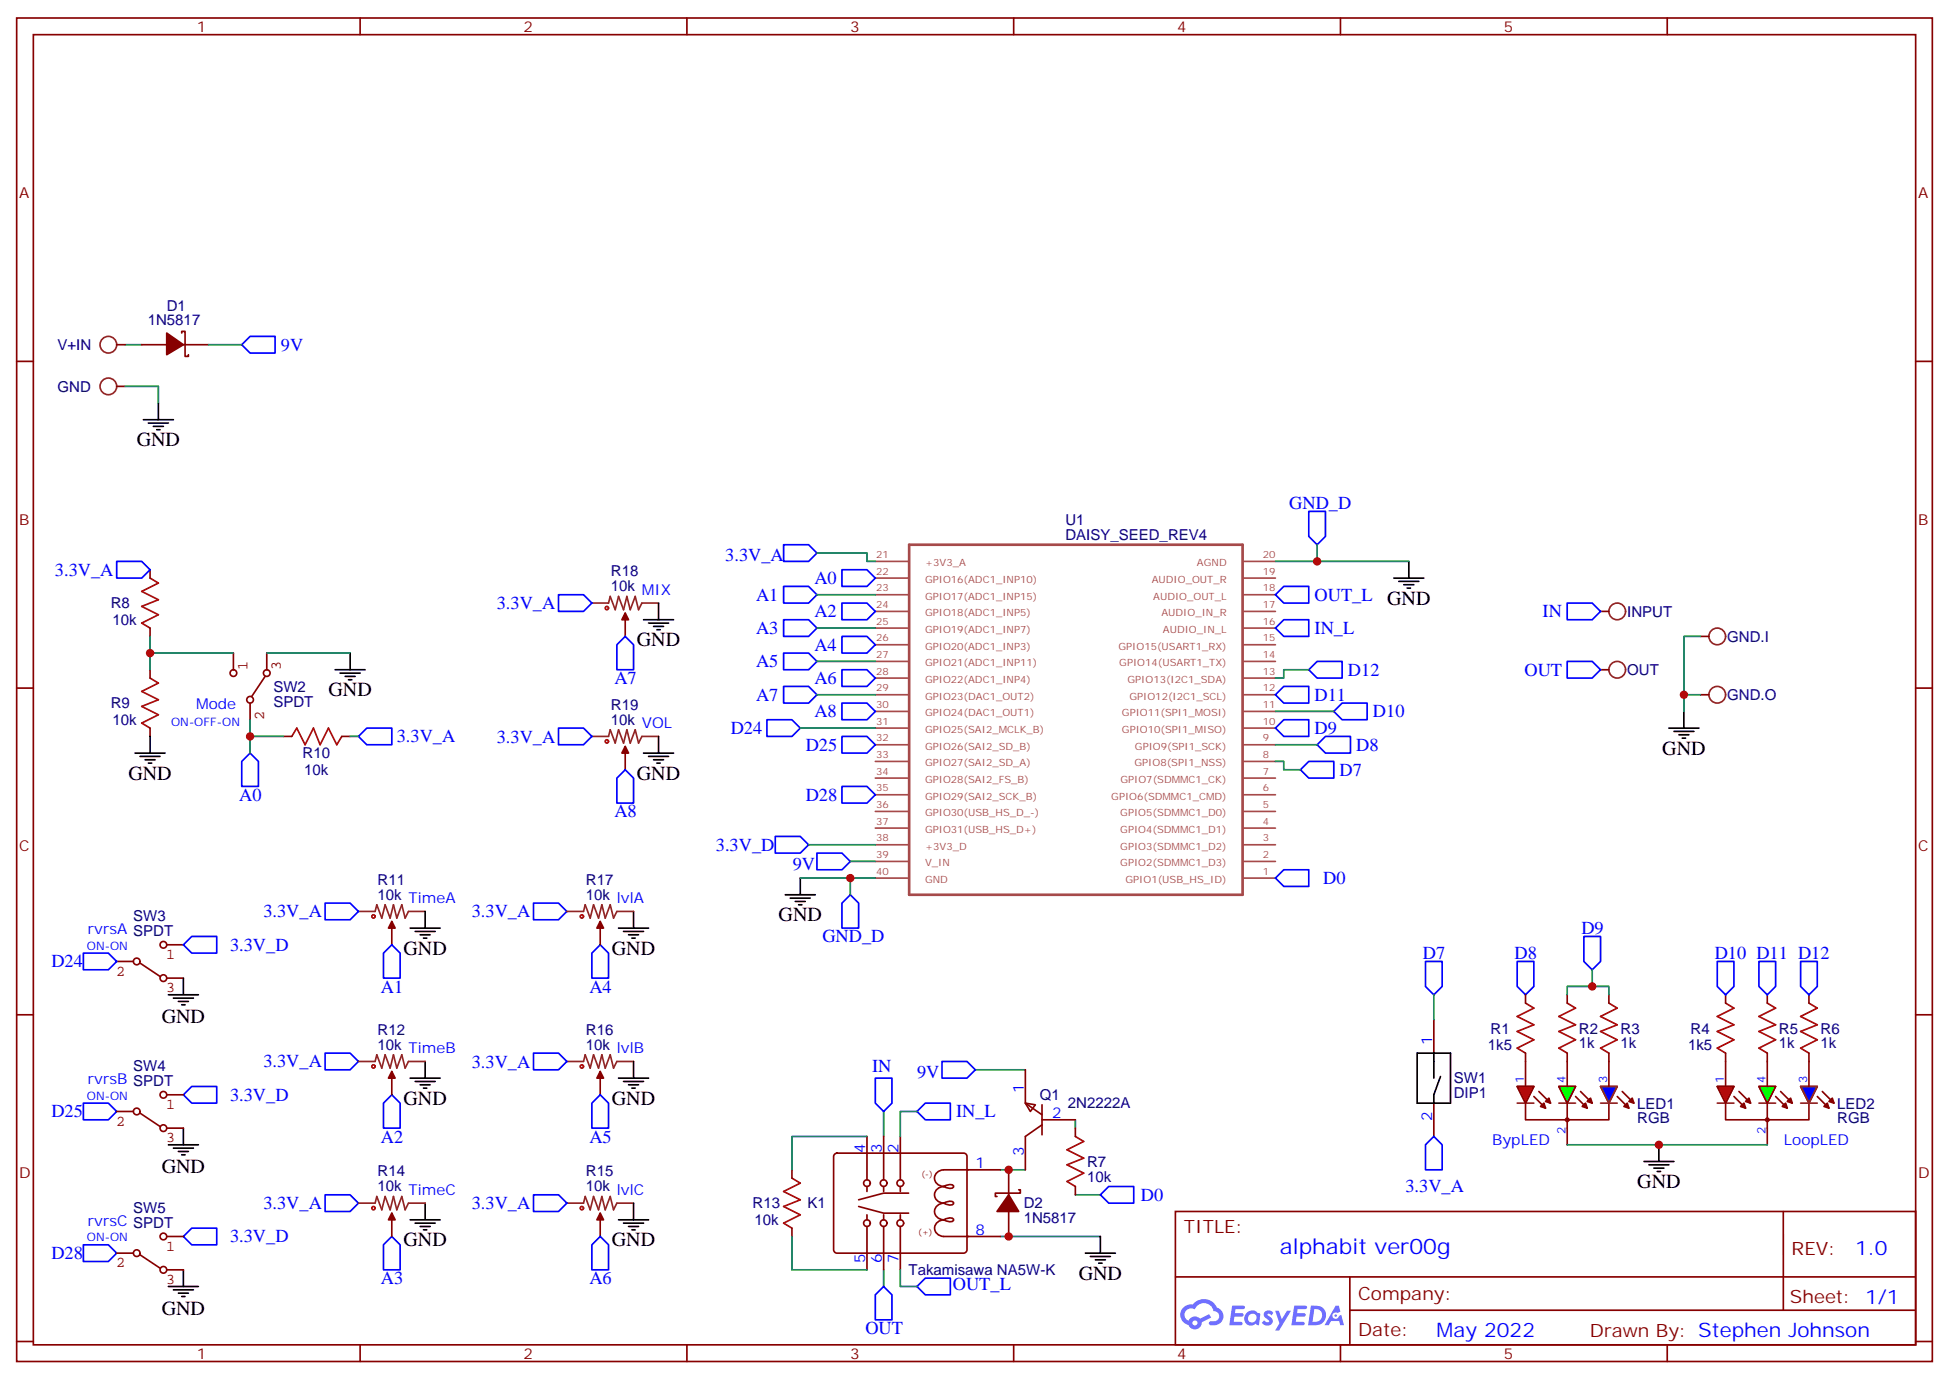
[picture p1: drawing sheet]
<svg xmlns="http://www.w3.org/2000/svg" width="412mm" height="292mm" viewBox="0 0 412 292" stroke-linecap="round" stroke-linejoin="round" font-family="sans-serif">
<g fill="none" stroke="#870000" stroke-width=".35">
<path d="M3.5 3.8h405.4v284.3h-405.4zM7.1 7.3h398.2v277.3h-398.2zM76.2 3.8v3.5M145.3 3.8v3.5M214.5 3.8v3.5M283.6 3.8v3.5M352.8 3.8v3.5M3.5 76.5h3.6M405.3 76.5h3.6M3.5 145.6h3.6M405.3 145.6h3.6M3.5 214.8h3.6"/>
<path d="M405.3 214.8h3.6M248.7 256.4h156.6v28.2h-156.6zM377.3 256.4v20.9M248.7 270.2h156.5M285.6 277.3h119.6M285.6 270.2v14.2M3.5 283.9h3.6M76.2 284.6v3.5M145.3 284.6v3.5M214.5 284.6v3.5M283.6 284.6v3.5M352.8 284.6v3.5"/>
<path d="M405.3 283.9h3.6"/>
</g>
<g fill="#5487ff">
<path d="M267.7 277.6a1.22 1.22 0 0 1 1.7 .2l-.4 .6a.47 .47 0 0 0-.3-.4 .47 .47 0 0 0-.5 .2v.1a1.55 1.55 0 0 1 1.1 1.5 1.34 1.34 0 0 1-2.3 .2l.5-.6 .7 .5a.29 .29 0 0 0 .3-.3 .29 .29 0 0 0-.2-.3 1.04 1.04 0 0 1-.6-1.7z"/>
<path d="M260.7 276.3h2.1a.43 .43 0 0 1 .5 .1 .43 .43 0 0 1 .1 .5l-.3 .2h-1.7l-.1 .8h1.5a.37 .37 0 0 1 .3 .4 .37 .37 0 0 1-.3 .4h-1.6l-.2 1.1h1.3a.43 .43 0 0 1 .5 0 .43 .43 0 0 1 .1 .5l-.3 .2h-2.5z"/>
<path d="M273.8 276.3h2.2a.43 .43 0 0 1 .4 .1 .43 .43 0 0 1 .1 .5l-.3 .2h-1.6l-.2 .8h1.6a.37 .37 0 0 1 .3 .4 .37 .37 0 0 1-.4 .4h-1.6l-.1 1.1h1.3a.43 .43 0 0 1 .4 0 .43 .43 0 0 1 .1 .5l-.3 .2h-2.4z"/>
<path d="M282.6 276.3h.7l.3 1.3-.6 .3a.69 .69 0 0 0-1 .3 .69 .69 0 0 0 .4 .9 .69 .69 0 0 0 .9-.6l.5-.2 .6 2.2h-.8l-.2-.9h-1.8l-.5 .9h-.8z"/>
<path d="M269.8 277.4h.8l.6 1.8 1.1-1.8h.9l-2.6 4.2h-.8l.9-1.5z"/>
<path d="M277.4 276.3l-.6 4.2h1.3a2.11 2.11 0 0 0 2.5-2.1 2.11 2.11 0 0 0-2.5-2.1zM278.1 277.1a1.39 1.39 0 0 1 1.7 1.4 1.39 1.39 0 0 1-1.8 1.3h-.3z"/>
<path d="M263.7 277.9a1.47 1.47 0 0 0-.1 2.1 1.47 1.47 0 0 0 2.1 .2l.7 .3 .3-2.3-.2-.3h-.4a1.49 1.49 0 0 0-2.4 0zM264.4 278.3a.92 .92 0 0 1 1.5 .5 .92 .92 0 0 1-1.3 1.1 .9 .9 0 0 1-.2-1.6z"/>
<path d="M250.4 276.7a2.18 2.18 0 0 0 1.1 3.7 1.44 1.44 0 0 0 1.6 .9 1.44 1.44 0 0 0 1.2-1.4l2-1.1-.5-.7-1.9 1a1.47 1.47 0 0 0-2.4 .4 1.39 1.39 0 0 1-.7-1.9 1.39 1.39 0 0 1 2-.5 2.08 2.08 0 0 1 2.2-1.3 2.08 2.08 0 0 1 1.8 1.7 1.07 1.07 0 0 1 1.2 1 1.07 1.07 0 0 1-1 1.1h-.7a.43 .43 0 0 0-.5 .4 .43 .43 0 0 0 .4 .5 2 2 0 0 0 2.4-1 2 2 0 0 0-.7-2.6l-.4-.2a2.98 2.98 0 0 0-5.1-.6l-1.1 .1zM252.3 280a.55 .55 0 0 1 1.1 0 .55 .55 0 0 1-1.1 0z"/>
<circle cx="282.6" cy="278.4" r=".26"/>
</g>
<path d="M192.4 115.3h70.5v74.1h-70.5z" fill="none" stroke="#a64a4a" stroke-width=".56"/>
<g fill="none" stroke="#a64a4a" stroke-width=".35">
<path d="M185.2 118.8h7M262.9 118.8h7M185.2 140h7M185.2 136.5h7M185.2 132.9h7M185.2 129.4h7M185.2 125.9h7M185.2 122.3h7M262.9 140h7M262.9 136.5h7M262.9 132.9h7M262.9 129.4h7"/>
<path d="M262.9 125.9h7M262.9 122.3h7M185.2 157.6h7M185.2 154.1h7M185.2 150.6h7M185.2 147h7M185.2 143.5h7M262.9 157.6h7M262.9 154.1h7M262.9 150.6h7M262.9 147h7M262.9 143.5h7"/>
<path d="M185.2 178.8h7M185.2 175.3h7M185.2 171.7h7M185.2 168.2h7M185.2 164.7h7M185.2 161.1h7M262.9 178.8h7M262.9 175.3h7M262.9 171.7h7M262.9 168.2h7M262.9 164.7h7M262.9 161.1h7"/>
<path d="M185.2 185.8h7M185.2 182.3h7M262.9 185.8h7M262.9 182.3h7"/>
</g>
<g fill="none" stroke="#000" stroke-width=".35">
<path d="M30.3 88.8h6.4M31.4 89.5h4.2M32.5 90.2h2.1M33.2 90.9h.7M33.5 85.3v3.5M298.1 118.8v3.5M294.9 122.3h6.4M296 123h4.2M297 123.8h2.2M297.7 124.5h.7M166.2 189.4h6.3M167.2 190.1h4.2"/>
<path d="M168.3 190.8h2.1M169 191.5h.7M169.3 185.8v3.6"/>
</g>
<path d="M51.2 73l1.7-1.8h5.3v3.5h-5.3zM165.8 115.3h5.3l1.8 1.8-1.8 1.7h-5.3zM276.9 108.2h3.6v5.3l-1.8 1.8-1.8-1.8zM172.9 180.6h5.3l1.7 1.7-1.7 1.8h-5.3zM179.9 189.4l1.8 1.7v5.3h-3.5v-5.3z" fill="none" stroke="#00f" stroke-width=".35"/>
<path d="M26.5 73h3.5M26.5 81.8h7v3.5M172.9 117.1h10.5v1.7h1.8M278.7 115.3v3.5M169.3 185.8h15.9M179.9 182.3h5.3M179.9 185.8v3.6" fill="none" stroke="#008700" stroke-width=".35"/>
<path d="M24.7 73h1.8M30 73h5.3M38.5 70.5v-.4h.7v5.3h.7v-.3M38.8 73h5.3M24.7 81.8h1.8M338.7 129.4h1.7M359.8 134.7h1.8M338.7 141.7h1.7M359.8 147h1.8" fill="none" stroke="#870000" stroke-width=".35"/>
<path d="M35.3 70.5l3.5 2.5-3.5 2.1z" fill="#870000" stroke="#870000" stroke-width=".35"/>
<g fill="none" stroke="#8c2424" stroke-width=".35">
<circle cx="22.9" cy="73" r="1.76"/>
<circle cx="22.9" cy="81.8" r="1.76"/>
<circle cx="342.2" cy="129.4" r="1.76"/>
<circle cx="363.4" cy="134.7" r="1.76"/>
<circle cx="342.2" cy="141.7" r="1.76"/>
<circle cx="363.4" cy="147" r="1.76"/>
</g>
<path d="M338.7 229.9h3.5l-1.8 3.6z" fill="#00f" stroke="#870000" stroke-width=".35"/>
<path d="M322.8 233.5v3.5h17.6v-3.5M331.6 233.5v5.3" fill="none" stroke="#870000" stroke-width=".35"/>
<path d="M321 229.9h3.6l-1.8 3.6zM321 233.5h3.6M329.8 233.5h3.6M329.8 229.9h3.6l-1.8 3.6zM338.7 233.5h3.5M338.7 229.9h3.5l-1.8 3.6z" fill="none" stroke="#8c2424" stroke-width=".35"/>
<path d="M329.8 229.9h3.6l-1.8 3.6z" fill="#0f0" stroke="#870000" stroke-width=".35"/>
<path d="M321 229.9h3.6l-1.8 3.6z" fill="#f00" stroke="#870000" stroke-width=".35"/>
<g fill="#870000" stroke="#870000" stroke-width=".35">
<path d="M343.6 234.2l.7-.7 .4 1z"/>
<path d="M344.7 233.1l.7-.7 .3 1.1z"/>
<path d="M334.8 234.2l.7-.7 .3 1z"/>
<path d="M335.8 233.1l.7-.7 .4 1.1z"/>
<path d="M326 234.2l.7-.7 .3 1z"/>
<path d="M327 233.1l.7-.7 .4 1.1z"/>
</g>
<path d="M322.8 224.6v5.3M324.6 232.1l2.4 2.4M325.6 231l2.5 2.5M331.6 224.6v5.3M331.6 238.8v3.5M333.4 232.1l2.4 2.4M334.4 231l2.5 2.5M340.4 224.6v5.3M342.2 232.1l2.5 2.4M343.3 231l2.4 2.5" fill="none" stroke="#870000" stroke-width=".35"/>
<circle cx="331.6" cy="237" r=".35" fill="none" stroke="#900" stroke-width=".35"/>
<path d="M347.8 245.8h6.4M348.9 246.5h4.2M350 247.2h2.1M350.7 247.9h.7M351 242.3v3.5" fill="none" stroke="#000" stroke-width=".35"/>
<path d="M381 229.9h3.5l-1.7 3.6z" fill="#00f" stroke="#870000" stroke-width=".35"/>
<path d="M365.1 233.5v3.5h17.7v-3.5M373.9 233.5v5.3" fill="none" stroke="#870000" stroke-width=".35"/>
<path d="M363.4 229.9h3.5l-1.8 3.6zM363.4 233.5h3.5M372.2 233.5h3.5M372.2 229.9h3.5l-1.8 3.6zM381 233.5h3.5M381 229.9h3.5l-1.7 3.6z" fill="none" stroke="#8c2424" stroke-width=".35"/>
<path d="M372.2 229.9h3.5l-1.8 3.6z" fill="#0f0" stroke="#870000" stroke-width=".35"/>
<path d="M363.4 229.9h3.5l-1.8 3.6z" fill="#f00" stroke="#870000" stroke-width=".35"/>
<g fill="#870000" stroke="#870000" stroke-width=".35">
<path d="M386.6 233.5l.4 1-1.1-.3z"/>
<path d="M387.7 232.4l.4 1.1-1.1-.4z"/>
<path d="M377.1 234.2l.7-.7 .4 1z"/>
<path d="M378.2 233.1l.7-.7 .3 1.1z"/>
<path d="M368.3 234.2l.7-.7 .4 1z"/>
<path d="M369.4 233.1l.7-.7 .3 1.1z"/>
</g>
<g fill="none" stroke="#870000" stroke-width=".35">
<path d="M303.4 215.8v7.1M322.8 210.5v1.8M331.6 210.5v1.8M340.4 210.5v1.8M365.1 210.5v1.8M373.9 210.5v1.8M382.8 210.5v1.8M227.5 238.8v1.7M303.4 233.5v7M322.8 222.9v1.7M331.6 222.9v1.7M340.4 222.9v1.7"/>
<path d="M365.1 222.9v7M366.9 232.1l2.5 2.4M367.9 231l2.5 2.5M373.9 222.9v7M373.9 238.8v3.5M375.7 232.1l2.5 2.4M376.8 231l2.4 2.5M382.8 222.9v7M384.5 232.1l2.5 2.4M385.6 231l2.5 2.5M167.6 247.6v1.7M167.6 259.9v1.8"/>
<path d="M227.5 251.1v1.8"/>
</g>
<circle cx="373.9" cy="237" r=".35" fill="none" stroke="#900" stroke-width=".35"/>
<path d="M38.8 200h-3.5a.71 .71 0 0 0-1-.7 .71 .71 0 0 0-.1 1.2 .71 .71 0 0 0 1.1-.4M24.7 203.5h3.5M29.6 203.5a.71 .71 0 0 0-1-.6 .71 .71 0 0 0-.1 1.2 .71 .71 0 0 0 1.1-.5M29.6 203.8l4.3 2.9M38.8 207h-3.5a.71 .71 0 0 0-1-.6 .71 .71 0 0 0-.1 1.2 .71 .71 0 0 0 1.1-.5" fill="none" stroke="#850000" stroke-width=".35"/>
<g fill="none" stroke="#00f" stroke-width=".35">
<path d="M165.8 124.1h5.3l1.8 1.8-1.8 1.7h-5.3zM165.8 131.2h5.3l1.8 1.7-1.8 1.8h-5.3zM165.8 138.2h5.3l1.8 1.8-1.8 1.7h-5.3zM178.2 127.6h5.2l1.8 1.8-1.8 1.8h-5.2zM178.2 134.7h5.2l1.8 1.8-1.8 1.7h-5.2zM178.2 120.6h5.2l1.8 1.7-1.8 1.8h-5.2zM162.3 152.3h5.3l1.7 1.8-1.7 1.8h-5.3zM165.8 145.3h5.3l1.8 1.7-1.8 1.8h-5.3zM178.2 155.9h5.2l1.8 1.7-1.8 1.8h-5.2zM178.2 141.7h5.2l1.8 1.8-1.8 1.8h-5.2zM178.2 148.8h5.2l1.8 1.8-1.8 1.7h-5.2zM269.9 154.1l1.7-1.8h5.3v3.6h-5.3z"/>
<path d="M269.9 147l1.7-1.7h5.3v3.5h-5.3zM276.9 141.7l1.8-1.7h5.3v3.5h-5.3zM278.7 157.6l1.8-1.7h5.3v3.5h-5.3zM282.2 150.6l1.8-1.8h5.3v3.5h-5.3zM178.2 166.4h5.2l1.8 1.8-1.8 1.8h-5.2zM275.2 162.9l1.7-1.8h5.3v3.6h-5.3zM271.6 184.1h5.3v3.5h-5.3l-1.7-1.8zM335.1 198.2h3.6v5.3l-1.8 1.7-1.8-1.7zM301.6 203.5h3.6v5.3l-1.8 1.7-1.8-1.7zM321 203.5h3.6v5.3l-1.8 1.7-1.8-1.7zM363.4 203.5h3.5v5.3l-1.8 1.7-1.7-1.7zM372.2 203.5h3.5v5.3l-1.8 1.7-1.7-1.7z"/>
<path d="M381 203.5h3.5v5.3l-1.7 1.7-1.8-1.7zM185.2 228.2h3.5v5.3l-1.7 1.7-1.8-1.7zM194 235.2l1.8-1.7h5.3v3.5h-5.3zM303.4 240.5l1.8 1.8v5.3h-3.6v-5.3zM185.2 274l1.8-1.7 1.7 1.7v5.3h-3.5z"/>
</g>
<g fill="none" stroke="#008700" stroke-width=".35">
<path d="M172.9 125.9h12.3M172.9 132.9h12.3M172.9 140h12.3M169.3 154.1h15.9M172.9 147h12.3M269.9 157.6h8.8M269.9 150.6h12.3M276.9 141.7h-5.3v1.8h-1.7M269.9 161.1h1.7v1.8h3.6M303.4 210.5v5.3M331.6 210.5v-1.7h8.8v1.7M336.9 205.2v3.6"/>
<path d="M187 235.2v5.3M206.4 226.4h10.6M227.5 237v1.8M211.7 247.6h5.3M227.5 252.9h5.3M331.6 242.3h42.3M187 268.7v3.6M211.7 261.7h21.1"/>
</g>
<path d="M322.8 212.3l1.8 1.1-3.6 1.7 3.6 1.8-3.6 1.4 3.6 1.8-3.6 1.7 1.8 1.1M331.6 212.3l1.8 1.1-3.6 1.7 3.6 1.8-3.6 1.4 3.6 1.8-3.6 1.7 1.8 1.1M340.4 212.3l1.8 1.1-3.5 1.7 3.5 1.8-3.5 1.4 3.5 1.8-3.5 1.7 1.7 1.1M365.1 212.3l1.8 1.1-3.5 1.7 3.5 1.8-3.5 1.4 3.5 1.8-3.5 1.7 1.7 1.1M373.9 212.3l1.8 1.1-3.5 1.7 3.5 1.8-3.5 1.4 3.5 1.8-3.5 1.7 1.7 1.1M382.8 212.3l1.7 1.1-3.5 1.7 3.5 1.8-3.5 1.4 3.5 1.8-3.5 1.7 1.8 1.1M167.6 249.3l1.7 1.1-3.5 1.8 3.5 1.7-3.5 1.4 3.5 1.8-3.5 1.8 1.8 1M227.5 240.5l1.8 1.1-3.5 1.7 3.5 1.8-3.5 1.4 3.5 1.8-3.5 1.7 1.7 1.1" fill="none" stroke="#a10000" stroke-width=".35"/>
<path d="M299.9 222.9h7v10.6h-7zM303.4 222.9v5.3M304.8 227.8l-1.4 3.9v1.8" fill="none" stroke="#000" stroke-width=".35"/>
<path d="M217 233.5l2.1 .3-1.1 1.4z" fill="#fff" stroke="#870000" stroke-width=".35"/>
<g fill="none" stroke="#870000" stroke-width=".35">
<path d="M31.7 120.6v1.7M31.7 132.9v1.8M132.3 131.2v3.5M31.7 141.7v1.8M31.7 154.1v1.8M60 155.9h1.7M72.3 155.9h1.8M132.3 159.4v3.5M82.9 196.4v3.6M127 196.4v3.6M82.9 228.2v3.5M127 228.2v3.5"/>
<path d="M217 226.4v7.1l3.5 2.4M220.5 238.1l-3.5 2.4v7.1M220.5 233.8v6.4M220.5 237h7M82.9 258.2v3.5M127 258.2v3.5M176.6 244.3l.5-.2h26.8a.71 .71 0 0 1 .7 .7v19.7a.76 .76 0 0 1-.7 .7h-26.8a.76 .76 0 0 1-.7-.7v-19.7zM181.7 255.3l5.3 1.5h5.3M183.4 240.5v9.2M183.4 251.1v1.1M183.4 257.1v1.1M183.4 259.6v9.1"/>
<path d="M187 240.5v9.2M187 251.1v1.1M187 257.1v1.1M187 259.6v9.1M190.5 240.5v9.2M190.5 251.1v1.1M190.5 257.1v1.1M190.5 259.6v9.1M192.3 252.5h-5.3l-5.3 1.4M199.6 247.6a1.77 1.77 0 0 0-1.9 1.8 1.77 1.77 0 0 0 2 1.7M199.7 251.1a1.5 1.5 0 0 1 2.1 0l-.1 .2a1.85 1.85 0 0 1-2-.2zM199.7 254.6a1.5 1.5 0 0 1 2.1 0l-.1 .2a1.85 1.85 0 0 1-2-.2z"/>
<path d="M199.7 258.2a1.5 1.5 0 0 1 2.1 0l-.1 .2a1.85 1.85 0 0 1-2-.2zM199.7 247.6h12M199.7 254.6a1.77 1.77 0 0 0-2 1.8 1.77 1.77 0 0 0 2 1.8M199.7 251.1a1.77 1.77 0 0 0-2 1.8 1.77 1.77 0 0 0 2 1.7M199.8 258.2a1.78 1.78 0 0 0-2 1.6 1.78 1.78 0 0 0 1.9 1.9h12M213.4 247.6v5.3M213.4 256.4v5.3M215.5 251.8h.4v.7h-5.3v.7h.4"/>
<circle cx="183.4" cy="258.9" r=".71"/>
<circle cx="183.4" cy="250.4" r=".71"/>
<circle cx="187" cy="250.4" r=".71"/>
<circle cx="187" cy="258.9" r=".71"/>
<circle cx="190.5" cy="250.4" r=".71"/>
<circle cx="190.5" cy="258.9" r=".71"/>
</g>
<g fill="none" stroke="#00f" stroke-width=".35">
<path d="M24.7 118.8h5.3l1.7 1.8-1.7 1.7h-5.3zM118.2 125.9h5.3l1.7 1.7-1.7 1.8h-5.3zM132.3 134.7l1.8 1.8v5.2h-3.6v-5.2zM269.9 125.9l1.7-1.8h5.3v3.5h-5.3zM269.9 132.9l1.7-1.7h5.3v3.5h-5.3zM331.6 127.6h5.3l1.8 1.8-1.8 1.8h-5.3zM331.6 140h5.3l1.8 1.7-1.8 1.8h-5.3zM52.9 159.4l1.8 1.7v5.3h-3.5v-5.3zM75.8 155.9l1.8-1.8h5.3v3.5h-5.3zM118.2 154.1h5.3l1.7 1.8-1.7 1.7h-5.3zM132.3 162.9l1.8 1.8v5.3h-3.6v-5.3zM164 177h5.3l1.8 1.8-1.8 1.8h-5.3z"/>
<path d="M38.8 200l1.8-1.8h5.3v3.5h-5.3zM68.8 191.1h5.3l1.7 1.8-1.7 1.8h-5.3zM82.9 200l1.8 1.7v5.3h-3.6v-5.3zM112.9 191.1h5.3l1.7 1.8-1.7 1.8h-5.3zM127 200l1.8 1.7v5.3h-3.6v-5.3zM17.6 201.7h5.3l1.8 1.8-1.8 1.7h-5.3zM17.6 233.5h5.3l1.8 1.7-1.8 1.8h-5.3zM38.8 231.7l1.8-1.8h5.3v3.6h-5.3zM68.8 222.9h5.3l1.7 1.7-1.7 1.8h-5.3zM82.9 231.7l1.8 1.8v5.3h-3.6v-5.3zM112.9 222.9h5.3l1.7 1.7-1.7 1.8h-5.3zM127 231.7l1.8 1.8v5.3h-3.6v-5.3z"/>
<path d="M199.3 224.6h5.3l1.8 1.8-1.8 1.8h-5.3zM68.8 252.9h5.3l1.7 1.7-1.7 1.8h-5.3zM112.9 252.9h5.3l1.7 1.7-1.7 1.8h-5.3zM232.8 252.9l1.8-1.8h5.3v3.5h-5.3zM17.6 263.5h5.3l1.8 1.7-1.8 1.8h-5.3zM38.8 261.7l1.8-1.8h5.3v3.6h-5.3zM82.9 261.7l1.8 1.8v5.2h-3.6v-5.2zM127 261.7l1.8 1.8v5.2h-3.6v-5.2zM194 272.3l1.8-1.8h5.3v3.5h-5.3z"/>
</g>
<g fill="none" stroke="#000" stroke-width=".35">
<path d="M74.1 138.2v3.5M136.2 131.2h6.3M137.2 131.9h4.3M138.3 132.6h2.1M139 133.3h.7M139.3 127.6v3.6M28.6 159.4h6.3M31.7 155.9v3.5M70.9 141.7h6.4M72 142.5h4.2M73 143.2h2.1M73.7 143.9h.7"/>
<path d="M136.2 159.4h6.3M139.3 155.9v3.5M353.1 154.1h6.4M354.2 154.8h4.2M355.2 155.5h2.2M356 156.2h.7M356.3 150.6v3.5M29.6 160.1h4.3M30.7 160.8h2.1M31.4 161.5h.7M137.2 160.1h4.3M138.3 160.8h2.1"/>
<path d="M139 161.5h.7M86.8 196.4h6.3M87.8 197.1h4.3M88.9 197.8h2.1M89.6 198.5h.7M90 192.9v3.5M130.9 196.4h6.3M131.9 197.1h4.3M133 197.8h2.1M133.7 198.5h.7M134.1 192.9v3.5M35.6 210.5h6.4"/>
<path d="M36.7 211.2h4.2M37.7 211.9h2.2M38.5 212.7h.7M38.8 207v3.5M38.8 238.8v3.5M86.8 228.2h6.3M87.8 228.9h4.3M88.9 229.6h2.1M89.6 230.3h.7M90 224.6v3.6M130.9 228.2h6.3M131.9 228.9h4.3"/>
<path d="M133 229.6h2.1M133.7 230.3h.7M134.1 224.6v3.6M35.6 242.3h6.4M36.7 243h4.2M37.7 243.7h2.2M38.5 244.4h.7M86.8 258.2h6.3M87.8 258.9h4.3M88.9 259.6h2.1M90 254.6v3.6M130.9 258.2h6.3"/>
<path d="M131.9 258.9h4.3M133 259.6h2.1M134.1 254.6v3.6M35.6 272.3h6.4M36.7 273h4.2M37.7 273.7h2.2M38.5 274.4h.7M38.8 268.7v3.6M89.6 260.3h.7M133.7 260.3h.7M229.7 265.2h6.3M230.7 265.9h4.2"/>
<path d="M231.8 266.6h2.1M232.5 267.3h.7M232.8 261.7v3.5"/>
</g>
<g fill="#870000" stroke="#870000" stroke-width=".35">
<path d="M213.4 252.9l2.1 3.5h-4.5z"/>
<path d="M82.9 195l.7 1.4h-1.4z"/>
<path d="M82.9 226.8l.7 1.4h-1.4z"/>
<path d="M82.9 256.8l.7 1.4h-1.4z"/>
<path d="M127 256.8l.7 1.4h-1.4z"/>
<path d="M127 226.8l.7 1.4h-1.4z"/>
<path d="M127 195l.7 1.4h-1.4z"/>
<path d="M132.3 129.8l.7 1.4h-1.4z"/>
<path d="M132.3 158l.7 1.4h-1.4z"/>
</g>
<g fill="none" stroke="#008700" stroke-width=".35">
<path d="M44.1 73h7.1M269.9 118.8h28.2M31.7 134.7v7M31.7 138.2h17.7M56.4 138.2h17.7M359.8 134.7h-3.5v15.9M52.9 152.3v7.1M52.9 155.9h7.1M74.1 155.9h1.7M356.3 147h3.5M171.1 178.8h14.1M194 235.2h-3.5v5.3"/>
<path d="M183.4 240.5h-15.8v7.1M167.6 261.7v7h15.8M190.5 268.7v3.6h3.5"/>
</g>
<g fill="none" stroke="#850000" stroke-width=".35">
<path d="M49.4 138.2v3.5a.71 .71 0 0 0-.6 1.1 .71 .71 0 0 0 1.2 .1 .71 .71 0 0 0-.5-1.1M56.4 138.2v3.5a.71 .71 0 0 0-.6 1.1 .71 .71 0 0 0 1.2 .1 .71 .71 0 0 0-.4-1.1M52.9 147.4a.71 .71 0 0 0-.6 1 .71 .71 0 0 0 1.2 .1 .71 .71 0 0 0-.5-1.1M52.9 148.8v3.5M56.1 143.2l-2.8 4.2M24.7 235.2h3.5M29.6 235.2a.71 .71 0 0 0-1-.6 .71 .71 0 0 0-.1 1.2 .71 .71 0 0 0 1.1-.4M29.6 235.6l4.3 2.8M38.8 238.8h-3.5a.71 .71 0 0 0-1-.7 .71 .71 0 0 0-.1 1.2 .71 .71 0 0 0 1.1-.4M38.8 231.7h-3.5a.71 .71 0 0 0-1-.6 .71 .71 0 0 0-.1 1.2 .71 .71 0 0 0 1.1-.5M24.7 265.2h3.5M29.6 265.2a.71 .71 0 0 0-1-.6 .71 .71 0 0 0-.1 1.2 .71 .71 0 0 0 1.1-.5"/>
<path d="M29.6 265.6l4.3 2.8M38.8 268.7h-3.5a.71 .71 0 0 0-1-.6 .71 .71 0 0 0-.1 1.2 .71 .71 0 0 0 1.1-.4M38.8 261.7h-3.5a.71 .71 0 0 0-1-.6 .71 .71 0 0 0-.1 1.2 .71 .71 0 0 0 1.1-.5"/>
</g>
<g fill="none" stroke="#a10000" stroke-width=".35">
<path d="M31.7 122.3l1.8 1.1-3.5 1.8 3.5 1.7-3.5 1.4 3.5 1.8-3.5 1.8 1.7 1M31.7 143.5l1.8 1.1-3.5 1.7 3.5 1.8-3.5 1.4 3.5 1.8-3.5 1.7 1.7 1.1M61.7 155.9l1.1-1.8 1.8 3.5 1.7-3.5 1.4 3.5 1.8-3.5 1.8 3.5 1-1.7"/>
<circle cx="128.4" cy="128.7" r=".35"/>
<circle cx="128.4" cy="156.9" r=".35"/>
<circle cx="79" cy="194" r=".35"/>
<circle cx="123.1" cy="194" r=".35"/>
<circle cx="79" cy="225.7" r=".35"/>
<circle cx="123.1" cy="225.7" r=".35"/>
<circle cx="79" cy="255.7" r=".35"/>
<circle cx="123.1" cy="255.7" r=".35"/>
</g>
<g fill="none" stroke="#8c2424" stroke-width=".35">
<path d="M125.2 127.6h3.6l.3-1.4 1.1 2.8 .7-2.8 1 2.8 .7-2.8 .7 2.8 1.1-2.8 .7 2.8 .7-1.4h3.5M132.3 129.8v1.4M125.2 155.9h3.6l.3-1.5 1.1 2.9 .7-2.9 1 2.9 .7-2.9 .7 2.9 1.1-2.9 .7 2.9 .7-1.4h3.5M132.3 158v1.4M75.8 192.9h3.6l.3-1.4 1.1 2.8 .7-2.8 1 2.8 .8-2.8 .7 2.8 1-2.8 .7 2.8 .7-1.4h3.6M82.9 195v1.4M119.9 192.9h3.6l.3-1.4 1.1 2.8 .7-2.8 1 2.8 .8-2.8 .7 2.8 1-2.8 .7 2.8 .7-1.4h3.6M127 195v1.4M75.8 224.6h3.6l.3-1.4 1.1 2.9 .7-2.9 1 2.9 .8-2.9 .7 2.9 1-2.9 .7 2.9 .7-1.5h3.6M82.9 226.8v1.4M119.9 224.6h3.6l.3-1.4 1.1 2.9 .7-2.9 1 2.9 .8-2.9 .7 2.9 1-2.9 .7 2.9 .7-1.5h3.6M127 226.8v1.4"/>
<path d="M75.8 254.6h3.6l.3-1.4 1.1 2.8 .7-2.8 1 2.8 .8-2.8 .7 2.8 1-2.8 .7 2.8 .7-1.4h3.6M82.9 256.8v1.4M119.9 254.6h3.6l.3-1.4 1.1 2.8 .7-2.8 1 2.8 .8-2.8 .7 2.8 1-2.8 .7 2.8 .7-1.4h3.6M127 256.8v1.4"/>
</g>
<g fill="#c00">
<circle cx="179.9" cy="185.8" r=".88"/>
<circle cx="351" cy="242.3" r=".88"/>
<circle cx="336.9" cy="208.8" r=".88"/>
<circle cx="213.4" cy="247.6" r=".88"/>
<circle cx="213.4" cy="261.7" r=".88"/>
<circle cx="278.7" cy="118.8" r=".88"/>
<circle cx="356.3" cy="147" r=".88"/>
<circle cx="31.8" cy="138.2" r=".88"/>
<circle cx="52.9" cy="155.9" r=".88"/>
</g>
<text font-size="4.6" fill="#00f" x="270.8" y="265.4">alphabit ver00g</text>
<g font-size="4.2">
<text x="28.9" y="94.5">GND</text>
<text x="293.5" y="128">GND</text>
<text x="134.8" y="136.8">GND</text>
<text x="69.5" y="147.4">GND</text>
<text x="351.7" y="159.7">GND</text>
<text x="27.2" y="165">GND</text>
<text x="134.8" y="165">GND</text>
<text x="164.7" y="195">GND</text>
<text x="85.4" y="202.1">GND</text>
<text x="129.5" y="202.1">GND</text>
<text x="34.2" y="216.6">GND</text>
<text x="85.4" y="233.8">GND</text>
<text x="129.5" y="233.8">GND</text>
<text x="34.2" y="248.3">GND</text>
<text x="346.4" y="251.5">GND</text>
<text x="85.4" y="263.8">GND</text>
<text x="129.5" y="263.8">GND</text>
<text x="228.2" y="270.9">GND</text>
<text x="34.2" y="278.3">GND</text>
</g>
<g font-size="4.2" fill="#00f">
<text x="392.5" y="265.7">1.0</text>
<text x="304" y="283">May 2022</text>
</g>
<g font-size="3.9" fill="#00f">
<text x="59.4" y="74.2">9V</text>
<text x="272.8" y="107.7">GND_D</text>
<text x="153.5" y="118.7">3.3V_A</text>
<text x="11.6" y="121.8">3.3V_A</text>
<text x="172.3" y="123.6">A0</text>
<text x="105.1" y="128.9">3.3V_A</text>
<text x="160" y="127.2">A1</text>
<text x="172.3" y="130.7">A2</text>
<text x="278.2" y="127.1">OUT_L</text>
<text x="326.4" y="130.7">IN</text>
<text x="160" y="134.2">A3</text>
<text x="172.3" y="137.7">A4</text>
<text x="278.2" y="134.2">IN_L</text>
<text x="160" y="141.2">A5</text>
<text x="285.2" y="143">D12</text>
<text x="322.6" y="143">OUT</text>
<text x="130" y="144.8">A7</text>
<text x="160" y="148.3">A7</text>
<text x="172.3" y="144.8">A6</text>
<text x="278.2" y="148.3">D11</text>
<text x="154.6" y="155.3">D24</text>
<text x="172.3" y="151.8">A8</text>
<text x="278.2" y="155.3">D9</text>
<text x="290.5" y="151.8">D10</text>
<text x="84" y="157.1">3.3V_A</text>
<text x="105.1" y="157.2">3.3V_A</text>
<text x="170.5" y="158.9">D25</text>
<text x="287" y="158.9">D8</text>
<text x="283.4" y="164.2">D7</text>
<text x="50.6" y="169.4">A0</text>
<text x="130" y="173">A8</text>
<text x="170.5" y="169.4">D28</text>
<text x="151.5" y="180">3.3V_D</text>
<text x="167.7" y="184.1">9V</text>
<text x="280" y="187.1">D0</text>
<text x="55.7" y="194.2">3.3V_A</text>
<text x="99.8" y="194.2">3.3V_A</text>
<text x="334.6" y="197.7">D9</text>
<text x="48.7" y="201.2">3.3V_D</text>
<text x="174" y="199.5">GND_D</text>
<text x="301.1" y="203">D7</text>
<text x="320.5" y="203">D8</text>
<text x="362.8" y="203">D10 D11 D12</text>
<text x="10.9" y="204.7">D24</text>
<text x="80.6" y="210.1">A1</text>
<text x="124.7" y="210.1">A4</text>
<text x="55.7" y="225.9">3.3V_A</text>
<text x="99.8" y="225.9">3.3V_A</text>
<text x="184.5" y="227">IN</text>
<text x="48.7" y="232.9">3.3V_D</text>
<text x="194.1" y="228.2">9V</text>
<text x="10.9" y="236.5">D25</text>
<text x="202.3" y="236.5">IN_L</text>
<text x="80.6" y="241.8">A2</text>
<text x="124.7" y="241.8">A5</text>
<text x="55.7" y="255.9">3.3V_A</text>
<text x="99.8" y="255.9">3.3V_A</text>
<text x="241.4" y="254.2">D0</text>
<text x="297.4" y="252.4">3.3V_A</text>
<text x="48.7" y="262.9">3.3V_D</text>
<text x="10.9" y="266.5">D28</text>
<text x="80.6" y="271.8">A3</text>
<text x="124.7" y="271.8">A6</text>
<text x="201.6" y="273.1">OUT_L</text>
<text x="183.1" y="282.4">OUT</text>
</g>
<g font-size="3.9" fill="#800">
<text x="250.5" y="261">TITLE:</text>
<text x="379.1" y="265.7">REV:</text>
<text x="287.4" y="275.2">Company:</text>
<text x="378.7" y="275.8">Sheet: 1/1</text>
<text x="287.4" y="282.9">Date:</text>
<text x="336.4" y="282.9">Drawn By: Stephen Johnson</text>
</g>
<g font-size="3.2" fill="#800">
<text x="41.6" y="6.8">1</text>
<text x="110.8" y="6.8">2</text>
<text x="179.9" y="6.8">3</text>
<text x="249.1" y="6.8">4</text>
<text x="318.2" y="6.8">5</text>
<text x="4.1" y="41.9">A</text>
<text x="405.9" y="41.9">A</text>
<text x="4.1" y="111.1">B</text>
<text x="405.9" y="111.1">B</text>
<text x="4.1" y="180.2">C</text>
<text x="405.9" y="180.2">C</text>
<text x="4.1" y="249.3">D</text>
<text x="405.9" y="249.3">D</text>
<text x="41.6" y="287.6">1</text>
<text x="110.8" y="287.6">2</text>
<text x="179.9" y="287.6">3</text>
<text x="249.1" y="287.6">4</text>
<text x="318.2" y="287.6">5</text>
</g>
<g font-size="3.2" fill="#000080">
<text x="35.3" y="65.9">D1</text>
<text x="31.3" y="68.8">1N5817</text>
<text x="12.2" y="74.1">V+IN</text>
<text x="12.2" y="82.9">GND</text>
<text x="225.4" y="111">U1</text>
<text x="225.4" y="114.2">DAISY_SEED_REV4</text>
<text x="129.3" y="125.2">10k MIX</text>
<text x="129.3" y="122">R18</text>
<text x="23.4" y="128.8">R8</text>
<text x="344.3" y="130.5">INPUT</text>
<text x="23.8" y="132.3">10k</text>
<text x="365.5" y="135.8">GND.I</text>
<text x="344.3" y="142.9">OUT</text>
<text x="23.4" y="149.9">R9</text>
<text x="57.9" y="149.6">SPDT</text>
<text x="57.9" y="146.4">SW2</text>
<text x="365.5" y="148.2">GND.O</text>
<text x="23.8" y="153.5">10k</text>
<text x="129.3" y="153.4">10k VOL</text>
<text x="129.3" y="150.2">R19</text>
<text x="64" y="160.5">R10</text>
<text x="64.4" y="164.1">10k</text>
<text x="79.9" y="190.4">10k TimeA</text>
<text x="79.9" y="187.3">R11</text>
<text x="124" y="190.4">10k lvlA</text>
<text x="124" y="187.3">R17</text>
<text x="28.2" y="195">SW3</text>
<text x="79.9" y="219">R12</text>
<text x="124" y="219">R16</text>
<text x="315.4" y="218.7">R1</text>
<text x="334.1" y="221.8">1k</text>
<text x="334.1" y="218.8">R2</text>
<text x="342.9" y="221.8">1k</text>
<text x="342.9" y="218.8">R3</text>
<text x="357.7" y="218.7">R4</text>
<text x="376.4" y="221.8">1k</text>
<text x="376.4" y="218.8">R5</text>
<text x="385.2" y="221.8">1k</text>
<text x="385.2" y="218.8">R6</text>
<text x="28.2" y="226.7">SW4</text>
<text x="79.9" y="222.2">10k TimeB</text>
<text x="124" y="222.2">10k lvlB</text>
<text x="314.8" y="222.3">1k5</text>
<text x="357.2" y="222.3">1k5</text>
<text x="220.1" y="232.8">Q1</text>
<text x="307.6" y="232.5">DIP1</text>
<text x="307.6" y="229.3">SW1</text>
<text x="226" y="234.6">2N2222A</text>
<text x="346.4" y="237.7">RGB</text>
<text x="346.4" y="234.6">LED1</text>
<text x="388.8" y="237.7">RGB</text>
<text x="388.8" y="234.6">LED2</text>
<text x="79.9" y="249">R14</text>
<text x="124" y="249">R15</text>
<text x="230" y="250.1">10k</text>
<text x="230" y="247">R7</text>
<text x="28.2" y="256.7">SW5</text>
<text x="79.9" y="252.2">10k TimeC</text>
<text x="124" y="252.2">10k lvlC</text>
<text x="159.3" y="255.8">R13</text>
<text x="170.8" y="255.7">K1</text>
<text x="216.6" y="255.8">D2</text>
<text x="159.6" y="259.3">10k</text>
<text x="216.6" y="258.9">1N5817</text>
<text x="192.3" y="269.9">Takamisawa NA5W-K</text>
</g>
<g font-size="3.2" fill="#840000">
<text x="52.4" y="141.9" transform="rotate(-90 52.4 141.9)">1</text>
<text x="59.4" y="141.9" transform="rotate(-90 59.4 141.9)">3</text>
<text x="55.9" y="152.5" transform="rotate(-90 55.9 152.5)">2</text>
<text x="35.1" y="203">1</text>
<text x="24.6" y="206.5">2</text>
<text x="35.1" y="210">3</text>
<text x="24.6" y="238.2">2</text>
<text x="35.1" y="234.7">1</text>
<text x="35.1" y="241.8">3</text>
<text x="24.6" y="268.2">2</text>
<text x="35.1" y="264.7">1</text>
<text x="35.1" y="271.7">3</text>
</g>
<g font-size="3.2" fill="#00f">
<text x="41.5" y="150.1">Mode</text>
<text x="18.6" y="197.7">rvrsA SPDT</text>
<text x="303" y="221.1" transform="rotate(-90 303 221.1)">1</text>
<text x="18.6" y="229.5">rvrsB SPDT</text>
<text x="216.6" y="231.4" transform="rotate(-90 216.6 231.4)">1</text>
<text x="222.6" y="236.6">2</text>
<text x="303" y="237.3" transform="rotate(-90 303 237.3)">2</text>
<text x="183.1" y="244.1" transform="rotate(-90 183.1 244.1)">4</text>
<text x="186.6" y="244.1" transform="rotate(-90 186.6 244.1)">3</text>
<text x="190.1" y="244.1" transform="rotate(-90 190.1 244.1)">2</text>
<text x="216.6" y="244.7" transform="rotate(-90 216.6 244.7)">3</text>
<text x="315.7" y="242.3">BypLED</text>
<text x="377.5" y="242.3">LoopLED</text>
<text x="206.4" y="247.2">1</text>
<text x="18.6" y="259.5">rvrsC SPDT</text>
<text x="206.4" y="261.3">8</text>
<text x="183.1" y="267.2" transform="rotate(-90 183.1 267.2)">5</text>
<text x="186.6" y="267.2" transform="rotate(-90 186.6 267.2)">6</text>
<text x="190.1" y="267.2" transform="rotate(-90 190.1 267.2)">7</text>
</g>
<g font-size="2.5" fill="#00f">
<text x="36.2" y="153.6">ON-OFF-ON</text>
<text x="18.4" y="201">ON-ON</text>
<text x="18.4" y="232.7">ON-ON</text>
<text x="322.4" y="229.2" transform="rotate(-90 322.4 229.2)">1</text>
<text x="331.3" y="229.2" transform="rotate(-90 331.3 229.2)">4</text>
<text x="340.1" y="229.2" transform="rotate(-90 340.1 229.2)">3</text>
<text x="364.8" y="229.2" transform="rotate(-90 364.8 229.2)">1</text>
<text x="373.6" y="229.2" transform="rotate(-90 373.6 229.2)">4</text>
<text x="382.4" y="229.2" transform="rotate(-90 382.4 229.2)">3</text>
<text x="331.3" y="240" transform="rotate(-90 331.3 240)">2</text>
<text x="373.6" y="240" transform="rotate(-90 373.6 240)">2</text>
<text x="18.4" y="262.7">ON-ON</text>
</g>
<g font-size="2.1" fill="#a54b4b">
<text x="185.4" y="118.1">21</text>
<text x="195.7" y="119.9">+3V3_A</text>
<text x="253.3" y="119.9">AGND</text>
<text x="267.2" y="118.1">20</text>
<text x="185.4" y="121.6">22</text>
<text x="185.4" y="125.2">23</text>
<text x="195.7" y="123.4">GPIO16(ADC1_INP10)</text>
<text x="243.7" y="123.4">AUDIO_OUT_R</text>
<text x="267.2" y="125.2">18</text>
<text x="267.2" y="121.6">19</text>
<text x="185.4" y="128.7">24</text>
<text x="195.7" y="126.9">GPIO17(ADC1_INP15)</text>
<text x="195.7" y="130.4">GPIO18(ADC1_INP5)</text>
<text x="244" y="126.9">AUDIO_OUT_L</text>
<text x="245.8" y="130.4">AUDIO_IN_R</text>
<text x="267.2" y="128.7">17</text>
<text x="185.4" y="132.2">25</text>
<text x="185.4" y="135.8">26</text>
<text x="195.7" y="134">GPIO19(ADC1_INP7)</text>
<text x="195.7" y="137.5">GPIO20(ADC1_INP3)</text>
<text x="236.7" y="137.5">GPIO15(USART1_RX)</text>
<text x="246.1" y="134">AUDIO_IN_L</text>
<text x="267.2" y="135.8">15</text>
<text x="267.2" y="132.2">16</text>
<text x="185.4" y="142.8">28</text>
<text x="185.4" y="139.3">27</text>
<text x="195.7" y="141">GPIO21(ADC1_INP11)</text>
<text x="236.8" y="141">GPIO14(USART1_TX)</text>
<text x="267.2" y="142.8">13</text>
<text x="267.2" y="139.3">14</text>
<text x="185.4" y="146.3">29</text>
<text x="185.4" y="149.9">30</text>
<text x="195.7" y="144.6">GPIO22(ADC1_INP4)</text>
<text x="195.7" y="148.1">GPIO23(DAC1_OUT2)</text>
<text x="238.6" y="144.6">GPIO13(I2C1_SDA)</text>
<text x="239" y="148.1">GPIO12(I2C1_SCL)</text>
<text x="267.2" y="149.9">11</text>
<text x="267.2" y="146.3">12</text>
<text x="185.4" y="153.4">31</text>
<text x="195.7" y="155.1">GPIO25(SAI2_MCLK_B)</text>
<text x="195.7" y="151.6">GPIO24(DAC1_OUT1)</text>
<text x="237.4" y="155.1">GPIO10(SPI1_MISO)</text>
<text x="237.4" y="151.6">GPIO11(SPI1_MOSI)</text>
<text x="267.2" y="153.4">10</text>
<text x="185.4" y="156.9">32</text>
<text x="185.4" y="160.5">33</text>
<text x="195.7" y="158.7">GPIO26(SAI2_SD_B)</text>
<text x="240.1" y="158.7">GPIO9(SPI1_SCK)</text>
<text x="267.2" y="160.5">8</text>
<text x="267.2" y="156.9">9</text>
<text x="185.4" y="164">34</text>
<text x="185.4" y="167.5">35</text>
<text x="195.7" y="162.2">GPIO27(SAI2_SD_A)</text>
<text x="195.7" y="165.7">GPIO28(SAI2_FS_B)</text>
<text x="237.1" y="165.7">GPIO7(SDMMC1_CK)</text>
<text x="240.1" y="162.2">GPIO8(SPI1_NSS)</text>
<text x="267.2" y="167.5">6</text>
<text x="267.2" y="164">7</text>
<text x="185.4" y="171">36</text>
<text x="195.7" y="169.2">GPIO29(SAI2_SCK_B)</text>
<text x="195.7" y="172.8">GPIO30(USB_HS_D_-)</text>
<text x="235.1" y="169.2">GPIO6(SDMMC1_CMD)</text>
<text x="237.1" y="172.8">GPIO5(SDMMC1_D0)</text>
<text x="267.2" y="171">5</text>
<text x="185.4" y="174.6">37</text>
<text x="185.4" y="178.1">38</text>
<text x="195.7" y="176.3">GPIO31(USB_HS_D+)</text>
<text x="195.7" y="179.8">+3V3_D</text>
<text x="237.1" y="179.8">GPIO3(SDMMC1_D2)</text>
<text x="237.1" y="176.3">GPIO4(SDMMC1_D1)</text>
<text x="267.2" y="178.1">3</text>
<text x="267.2" y="174.6">4</text>
<text x="185.4" y="185.1">40</text>
<text x="185.4" y="181.6">39</text>
<text x="195.7" y="183.4">V_IN</text>
<text x="237.1" y="183.4">GPIO2(SDMMC1_D3)</text>
<text x="267.2" y="185.1">1</text>
<text x="267.2" y="181.6">2</text>
<text x="195.7" y="186.9">GND</text>
<text x="238.1" y="186.9">GPIO1(USB_HS_ID)</text>
</g>
<g font-size="1.8" fill="#800">
<text x="195" y="249">(-)</text>
<text x="194.3" y="261.3">(+)</text>
</g>
</svg>
